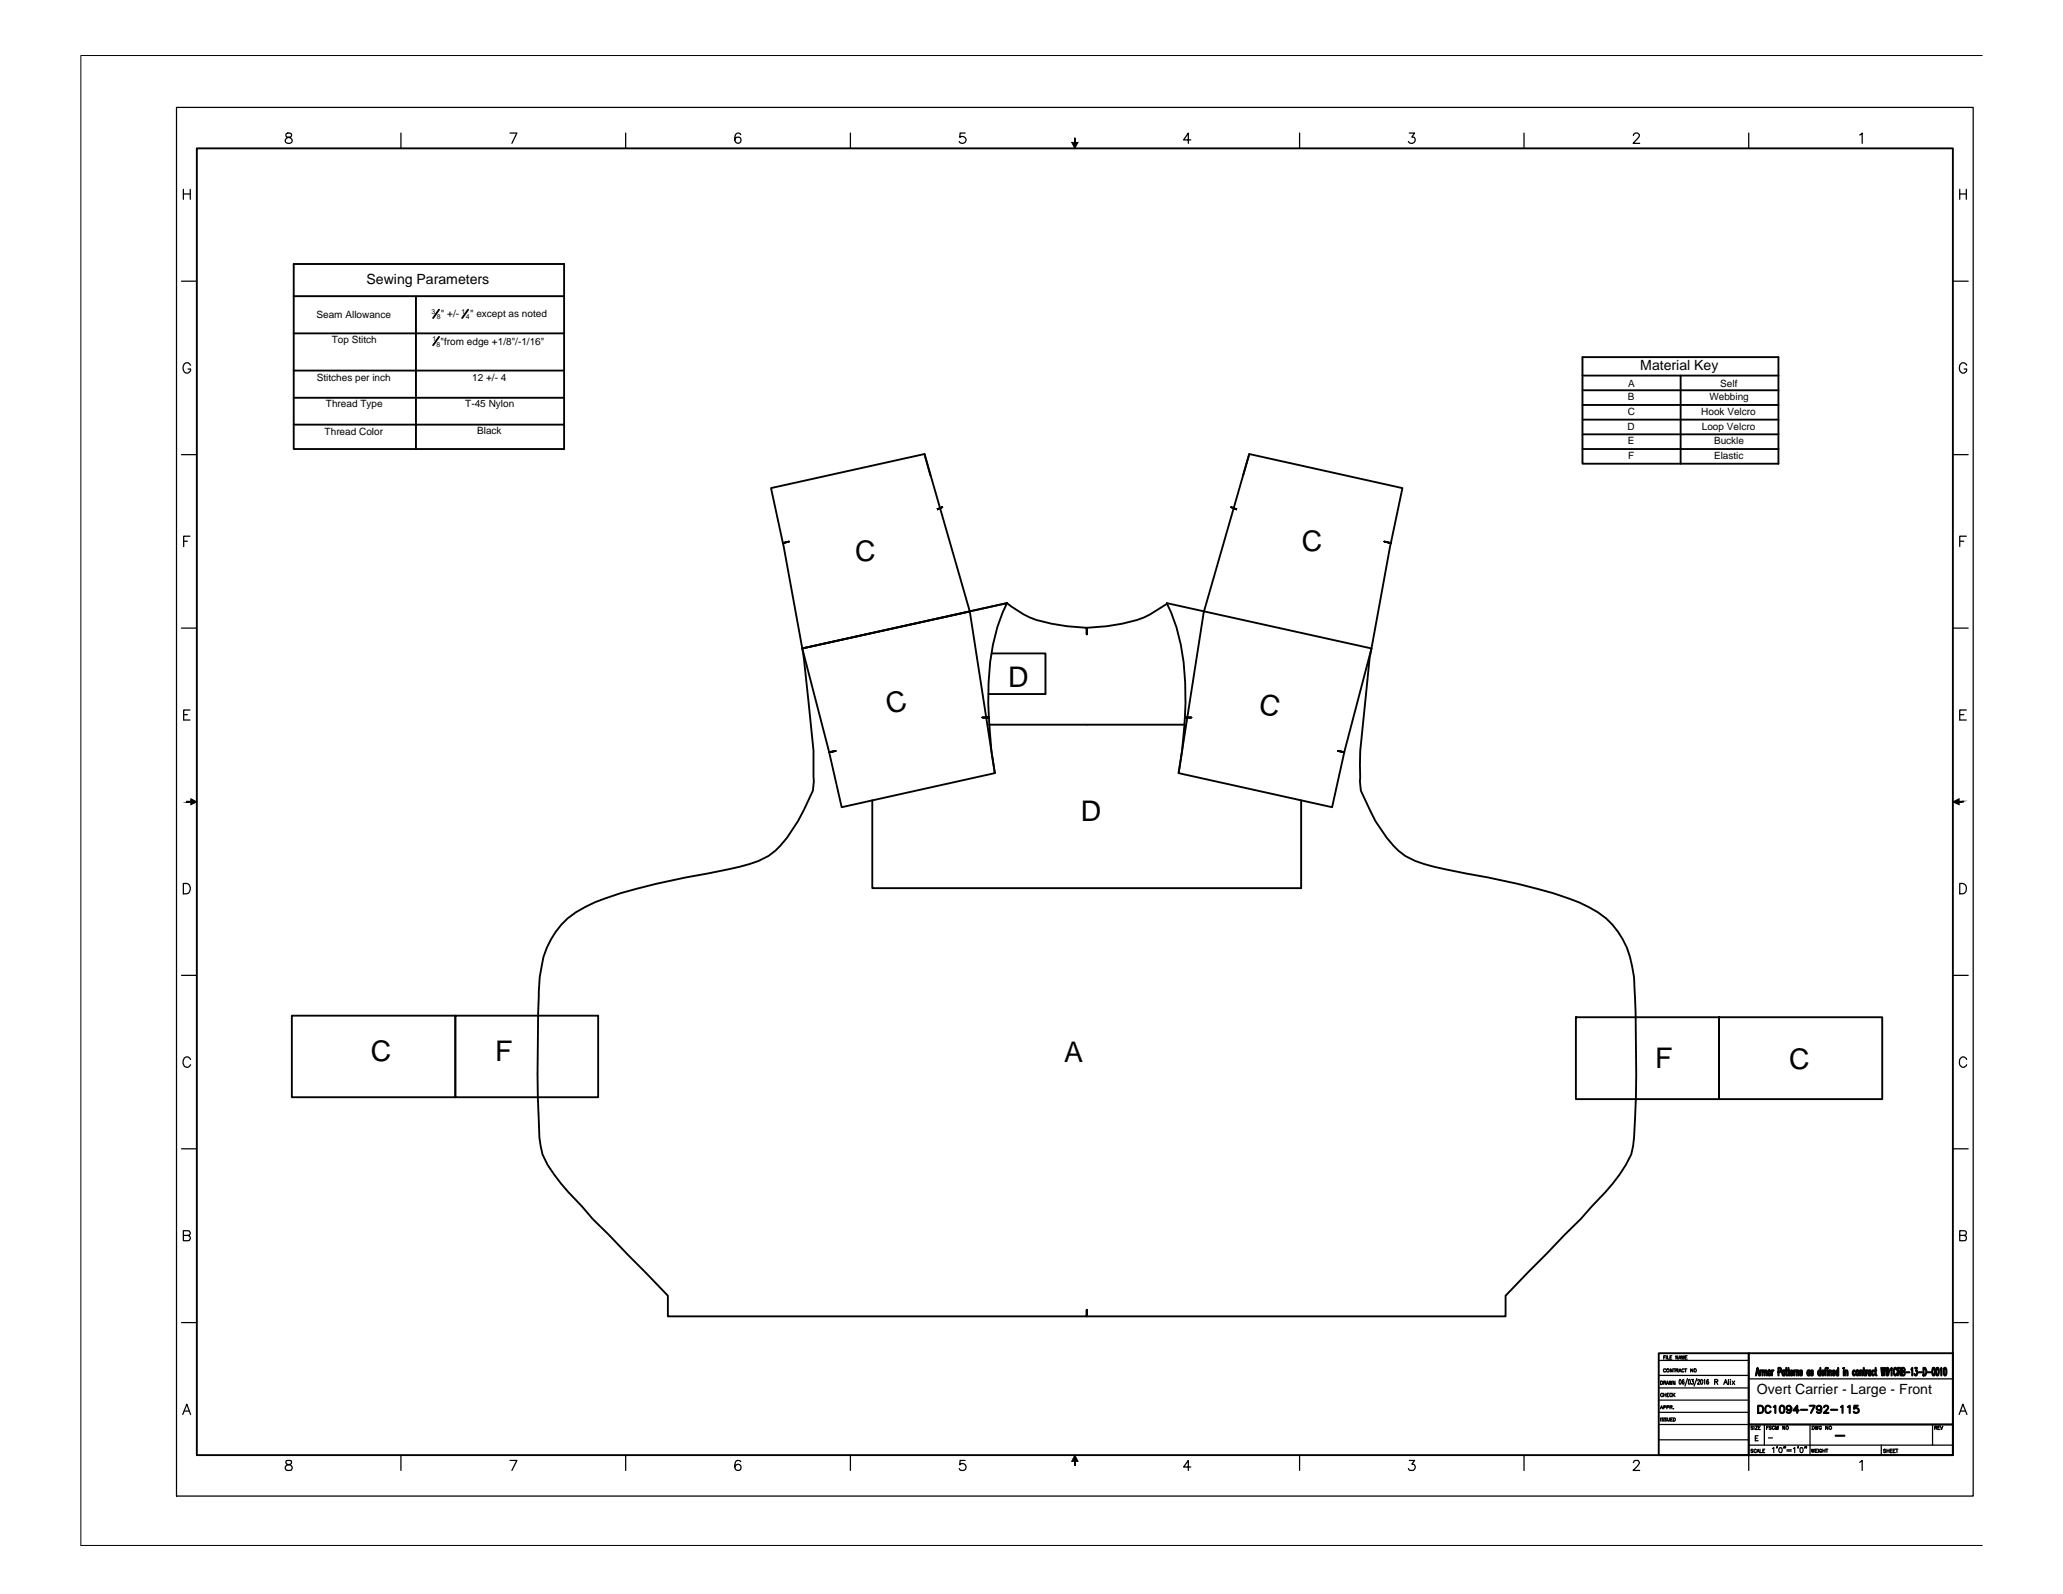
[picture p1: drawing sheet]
<svg xmlns="http://www.w3.org/2000/svg" width="279mm" height="216mm" viewBox="0 0 279 216" stroke-linecap="round" stroke-linejoin="round" font-family="sans-serif">
<!-- layer: T001L001 -->
<path d="M126 64.4l-.8-2.9-20.8 4.6 1.6 7.5 .9-.3-.9 .3 2.9 15.5 1.3 12.6v4.1l-.1 1.3a24.3 24.3 0 0 1-5.1 8.1 10.8 10.8 0 0 1-4.9 2.2l-1.5 .4a154.6 154.6 0 0 0-14.5 3.2 20.7 20.7 0 0 0-7.2 3.4 11.2 11.2 0 0 0-3.6 6.5 38.9 38.9 0 0 0-.4 6.3 199 199 0 0 0 .2 16.9 8 8 0 0 0 1.9 5l2 2.4 1.8 1.9 1.4 1.7 10.3 10.4v2.8h56.7v-.9v.9h56.7v-2.8l10.2-10.4 1.5-1.7a25 25 0 0 0 5.3-7l.3-1.2a151.6 151.6 0 0 0 .2-20.3 16.7 16.7 0 0 0-1.6-7.7 10.1 10.1 0 0 0-4.7-4.4 34.4 34.4 0 0 0-6.9-2.4 166.7 166.7 0 0 0-12.4-2.6 18 18 0 0 1-5.5-1.9 14.6 14.6 0 0 1-4.8-6.3l-1.2-2.5-.1-1.3a64.6 64.6 0 0 1 .7-10.7l.6-6 2.9-15.5-.9-.3 .9 .3 1.5-7.5-20.7-4.6-.9 2.9M127.6 68.7l-.8 .3 .8-.3M166.7 68.7l.9 .3-.9-.3M108.7 87.8l27.7-6.1a24.6 24.6 0 0 0-2.5 10.8v4.7h-.9h.9l.4 4.5 .4 3-20.7 4.6-1.7-7.4 .9-.2-.9 .2zM134 98.2h26.4M134.3 88.5h7.3v5.5h-7.7M136.4 81.7a12.3 12.3 0 0 0 6 2.8l2.1 .3 2.7 .2v.9v-.9a21.3 21.3 0 0 0 8.6-1.8l2.3-1.4M136.4 81.7l-27.7 6.1M158 81.7a24.6 24.6 0 0 1 2.5 10.8v4.7h.9h-.9l-.4 4.5-.5 3 20.8 4.6 1.7-7.4-.9-.2 .9 .2 3.6-14.1M118.1 108.4v11.9h58.1v-11.9" fill="none" stroke="#000" stroke-width=".25"/>
<!-- layer: 0 -->
<g fill="none" stroke="#000" stroke-width=".25">
<path d="M26.7 20.1h237.8v177h-237.8zM39.8 35.8h36.6v25h-36.6zM39.8 40.1h36.6M39.8 45.2h36.6M39.8 50.2h36.6M39.8 53.9h36.6M39.8 57.5h36.6M56.3 40.1v20.7M59.5 41.9l-.8 1.2M59.5 45.6l-.8 1.2M63.4 41.9l-.8 1.2M214.3 48.4h26.6v14.4h-26.6z"/>
<path d="M214.3 50.9h26.6M214.3 52.9h26.6M214.3 54.8h26.6M214.3 56.8h26.6M214.3 58.8h26.6M227.6 50.9v11.9M125.2 61.5l6.1 21.3-22.6 5M169.2 61.5l-6.1 21.3M214.3 60.8h26.6M131.3 82.8l3.4 21.9M158 81.7l27.7 6.1M163.1 82.7l-3.5 22"/>
<path d="M39.5 137.6h22.2v11h-22.2zM61.7 137.6h19.3v11h-19.3zM213.4 137.8h19.4v11.1h-19.4zM232.8 137.8h22.1v11.1h-22.1zM224.6 183.3h39.9v13.8h-39.9z"/>
</g>
<!-- layer: AM_BOR -->
<g fill="#000" stroke="#000" stroke-width=".14">
<path d="M145.1 19.3h.9l-.4 .8zM25.9 108.2l.8 .4-.8 .4zM264.5 108.6l.8-.4v.8zM145.6 197.1l.4 .8h-.9z"/>
<path d="M145.5 18.7l.1 .6v-.6zM145.5 18.7l.1 .6h-.1z"/>
<path d="M25.3 108.5v.2l.6-.2zM25.3 108.7l.6-.2v.2z"/>
<path d="M265.3 108.7h.6v-.2zM265.3 108.5h.6l-.6 .2z"/>
<path d="M145.5 197.9v.6h.1zM145.5 197.9h.1v.6z"/>
</g>
<g fill="none" stroke="#000" stroke-width=".17">
<path d="M23.9 14.5h243.3v188.1h-243.3zM38.8 18.1a.32 .32 0 0 0 .1 .5 .58 .58 0 0 1 .7 .6 .49 .49 0 0 1-.6 .2 .49 .49 0 0 1-.4-.4 .68 .68 0 0 1 .7-.4 .32 .32 0 0 0 .1-.5l-.2-.1zM54.3 18v2.1M69.1 18h.9l-.7 1.4M84.7 18v2.1M100.3 18.2l-.1-.1a.41 .41 0 0 0-.6 .2 .79 .79 0 0 0 .3 1.1 .44 .44 0 0 0 .5-.4 .44 .44 0 0 0-.4-.5 .44 .44 0 0 0-.5 .5M115.2 18v2.1M130.7 18h-.7v.6a.49 .49 0 0 1 .7 0 .49 .49 0 0 1-.1 .8 .49 .49 0 0 1-.7-.2M161.3 19h-1l.6-1v1.4M176 18v2.1M190.9 18h.7l-.4 .6a.44 .44 0 0 1 .5 .5 .44 .44 0 0 1-.6 .3l-.4-.2M206.4 18v2.1"/>
<path d="M221.2 18.4l.3-.4h.3l.1 .1a.39 .39 0 0 1-.1 .6l-.6 .7h.9M236.8 18v2.1M251.9 18.3l.3-.3v1.4M24.6 38.1h2.1M24.8 26.3h1M24.8 25.6v1.4M25.8 25.6v1.4M264.5 38.1h2.1M265.4 25.6v1.4M265.4 26.3h.9M266.3 25.6v1.4M25.8 49.5a.52 .52 0 0 0-.6-.4 .52 .52 0 0 0-.4 .6v.3a.51 .51 0 0 0 .5 .5 .51 .51 0 0 0 .5-.5h-.3"/>
<path d="M266.3 49.5a.5 .5 0 0 0-.5-.4 .5 .5 0 0 0-.4 .6 .55 .55 0 0 0 .2 .7 .55 .55 0 0 0 .7-.2v-.2h-.3M24.6 61.6h2.1M24.9 73.3h.5M25.7 72.6h-.8v1.4M264.5 61.6h2.1M265.4 73.3h.6M266.3 72.6h-.9v1.4M24.6 85.1h2.1M24.9 96.8h.5M25.7 96.2h-.8v1.3h.8M264.5 85.1h2.1M265.4 96.8h.6"/>
<path d="M266.3 96.2h-.9v1.3h.9M24.8 119.7h.5a.74 .74 0 0 1 .5 .7 .74 .74 0 0 1-.5 .7h-.5zM265.4 119.7a.72 .72 0 0 1 .9 .7 .72 .72 0 0 1-.9 .7zM24.6 132.1h2.1M264.5 132.1h2.1M24.6 155.6h2.1M25.8 143.5a.52 .52 0 0 0-.6-.3 .52 .52 0 0 0-.4 .5v.3a.52 .52 0 0 0 .4 .6 .52 .52 0 0 0 .6-.4M264.5 155.6h2.1M266.3 143.5a.5 .5 0 0 0-.5-.3 .5 .5 0 0 0-.4 .5 .64 .64 0 0 0 .6 .9l.3-.4M24.6 179.1h2.1M24.8 167.3h.6a.36 .36 0 0 0 .4-.4l-.2-.2h-.8v1.3h.6a.36 .36 0 0 0 .3-.2 .36 .36 0 0 0 0-.3l-.3-.2M264.5 179.1h2.1"/>
<path d="M265.4 167.3h.6a.32 .32 0 0 0 .3-.3 .32 .32 0 0 0-.3-.3h-.6v1.3h.6l.3-.1a.39 .39 0 0 0-.3-.6M24.8 191.6l.5-1.4 .5 1.4M25 191.1h.6M38.8 197.9a.32 .32 0 0 0 .1 .4 .58 .58 0 0 1 .7 .6l-.1 .1a.55 .55 0 0 1-.9-.1 .44 .44 0 0 1 .5-.5l.2-.1a.32 .32 0 0 0 .1-.4zM54.3 197.1v2.1M69.1 197.8h.9l-.7 1.4M84.7 197.1v2.1M100.3 198a.41 .41 0 0 0-.7 .1 .95 .95 0 0 0 .1 1 .43 .43 0 0 0 .6-.2 .43 .43 0 0 0-.3-.6 .43 .43 0 0 0-.5 .4M115.2 197.1v2.1M130.7 197.8h-.7v.6a.47 .47 0 0 1 .8 .2 .47 .47 0 0 1-.6 .6l-.2-.1-.1-.2M161.3 198.7h-1l.6-.9v1.4M176 197.1v2.1"/>
<path d="M190.9 197.8h.7l-.4 .5a.44 .44 0 0 1 .5 .5 .44 .44 0 0 1-.6 .4l-.2-.1-.2-.2M206.4 197.1v2.1M221.2 198.1l.1-.2h.6a.31 .31 0 0 1 0 .4l-.7 .9h.9M224.6 186.3h12.2M224.6 188h12.2M224.6 189.6h12.2M224.6 184.3h12.2M224.6 191.3h12.2M224.6 195h12.2M224.6 192.9h12.2M224.9 190.8l.1-.4 .2 .4M224.9 187.1h.2a.27 .27 0 0 1 0 .4h-.2z"/>
<path d="M224.9 192.1v.4M224.9 190.7h.3M225.2 188.8a.15 .15 0 0 0-.2-.1 .15 .15 0 0 0-.1 .2v.1a.15 .15 0 0 0 .1 .2 .15 .15 0 0 0 .2-.2M225.3 187.3h.3v-.2h-.3v.4M225.3 192.1h-.2v.1l.2 .1v.2l-.2-.1M225.3 190.6h.3v-.2h-.3v.4M225.3 183.8h.2M225.3 188.7v.5M225.3 188.9h.3M225.5 187.3l.1 .2M225.6 183.6h-.3v.5M225.6 185.5a.18 .18 0 0 0-.3 0 .18 .18 0 0 0 0 .2 .18 .18 0 0 0 .3 0"/>
<path d="M225.6 188.7v.5M225.7 183.6v.5M225.7 187.5l.1-.4 .2 .4M225.7 192.1h-.2v.1l.2 .1v.2l-.2-.1M225.7 190.6h.3v-.2h-.3v.4M225.7 187.4h.3M225.8 188.9h.1M225.8 183.6v.5h.3M225.8 192.1l.1 .4 .2-.1v-.3M226 188.7h-.2v.5h.2M226.1 187.1l.1 .4 .1-.4 .1 .4 .1-.4M226.2 190.6h.2l.1-.2h-.3v.4"/>
<path d="M226.2 183.8h.1M226.3 192.3h.1M226.3 190.6l.2 .2M226.4 183.6h-.2v.5h.2M226.4 188.8a.15 .15 0 0 0-.1-.1 .15 .15 0 0 0-.2 .2v.1a.15 .15 0 0 0 .2 .2 .15 .15 0 0 0 .1-.2M226.5 185.4v.4l-.3-.4v.4M226.5 192.1h-.2v.4h.2M226.6 188.7v.5M226.6 185.4h.3M226.6 192.1a.22 .22 0 0 1 .3 .2 .22 .22 0 0 1-.3 .2zM226.6 190.8h.1M226.7 188.9l.2 .3"/>
<path d="M226.7 185.4v.4M226.9 187.1v.4l-.3-.4v.4M226.9 188.7l-.3 .3M227 185.6h.2v-.2h-.2v.4M227.1 185.6l.2 .2M227.2 183.6v.5l-.2-.5v.5M227.4 184.1l.1-.5 .2 .5M227.4 185.8l.1-.4 .2 .4M227.4 183.9h.2M227.4 185.7h.2M227.5 186.9v-.1a.35 .35 0 0 1 .2 .4 .35 .35 0 0 1-.2 .3l-.1-.3zM227.8 184.1v-.5l.2 .5 .1-.5v.5"/>
<path d="M228.1 185.5a.18 .18 0 0 0-.3 0 .18 .18 0 0 0 0 .2 .18 .18 0 0 0 .3 0M228.1 186.9h-.1a.31 .31 0 0 0-.2 .3 .31 .31 0 0 0 .2 .3 .17 .17 0 0 0 .1-.2 .17 .17 0 0 0-.2-.2l-.1 .2M228.2 185.4h.3M228.2 183.8h.2M228.3 185.4v.4M228.5 183.6h-.3v.5h.3M228.5 186.7l-.3 1M228.7 186.9l.1-.1a.46 .46 0 0 1 0 .7l-.1-.1zM229.1 186.8h.2l-.1 .3a.2 .2 0 0 1 .1 .3 .2 .2 0 0 1-.2 .1v-.1M229.3 185.4v.4l-.3-.4v.4M229.4 185.5a.18 .18 0 0 1 .3 0 .18 .18 0 0 1 0 .2 .18 .18 0 0 1-.3 0zM229.8 186.7l-.4 1"/>
<path d="M229.9 187l.1-.2 .2 .2-.3 .5h.3M230.4 186.9v-.1a.38 .38 0 0 1 0 .7l-.1-.1zM230.8 187l.1-.2v.7M231.4 186.9a.31 .31 0 0 0-.3 .2 .31 .31 0 0 0 .2 .4 .17 .17 0 0 0 .1-.2 .17 .17 0 0 0-.2-.2l-.1 .2M232.2 187.1h.4v-.2l-.4-.1v.7M232.4 187.1l.2 .4M233.5 187.5l.2-.7 .3 .7M233.5 187.3h.3M234.1 186.8v.7M234.3 186.9h.1M234.3 187.1v.4M234.6 187.1l.3 .4"/>
<path d="M234.9 187.1l-.3 .4M236.8 197.1v2.1M236.8 195.7h27.7M236.8 186.8h27.7M237.4 193.2h-.2l-.1 .1 .3 .1v.1l-.1 .1-.2-.1M237.4 196.4l-.2-.1-.1 .2h.3v.2l-.1 .1-.2-.1M237.6 193.2v.4M237.7 193.2h.3l-.3 .4h.3M237.7 194.8h.3M237.9 196.4a.15 .15 0 0 0-.2-.1 .15 .15 0 0 0-.1 .2v.1a.15 .15 0 0 0 .1 .2 .15 .15 0 0 0 .2-.2M237.9 196.8l.2-.5 .2 .5M238 196.6h.2"/>
<path d="M238.1 194.5h-.4v.6h.4M238.2 193.4h.1M238.4 196.3v.5h.2M238.4 193.2h-.2v.4h.2M238.7 196.5h.2M239 192.9v2.8M239 196.3h-.3v.5h.3M239.3 193.4h.1M239.5 193.2h-.2v.4M239.5 194.8h.6M239.9 193.2h-.1h-.2v.1l.2 .1 .1 .1-.1 .1-.2-.1M240.1 196.2l.1-.1v.7"/>
<path d="M240.4 193.3a.17 .17 0 0 0-.2-.2 .17 .17 0 0 0-.2 .2v.1a.17 .17 0 0 0 .2 .2 .17 .17 0 0 0 .2-.1M240.5 193.6v-.4l.2 .4 .1-.4v.4M240.7 196v.2M240.9 196.2l.2-.1a.35 .35 0 0 1 .3 .3 .35 .35 0 0 1-.3 .4l-.2-.2zM241.7 196h-.1h.1l-.1 .2M241.7 193.2v.4l-.2-.4v.4M241.8 196v.2M241.9 193.3a.17 .17 0 0 1 .2-.2 .17 .17 0 0 1 .1 .2v.1a.17 .17 0 0 1-.2 .2 .17 .17 0 0 1-.1-.2zM242 196.4h.6M242 196.5h.6M242.9 196.2l.2-.1v.7M243.5 196v.2"/>
<path d="M243.9 196.1h.1a.35 .35 0 0 1 .2 .3 .35 .35 0 0 1-.2 .4l-.2-.2v-.4zM244.5 196h-.1h.1l-.1 .2M244.7 196l-.1 .2M245.1 192.9v4.2M245.3 196.3l.1 .4 .1-.4 .1 .4 .1-.4M245.4 193.2h.2a.27 .27 0 0 1 0 .4h-.2zM245.9 193.2v.4l.2-.4 .1 .4v-.4M245.9 196.5h.1M246.2 196.3h-.3v.4h.3M246.3 196.3v.4M246.7 193.3a.15 .15 0 0 0-.2-.1 .15 .15 0 0 0-.1 .1v.1a.15 .15 0 0 0 .1 .2 .15 .15 0 0 0 .2-.2h-.1M246.7 196.4a.17 .17 0 0 0-.1-.1 .17 .17 0 0 0-.2 .2v.1a.17 .17 0 0 0 .2 .1 .17 .17 0 0 0 .1-.1h-.1"/>
<path d="M246.9 196.5h.3M246.9 196.3v.4M247.2 196.3v.4M247.3 196.3h.3M247.4 196.3v.4M247.6 193.2v.4l-.3-.4v.4M247.7 193.3a.17 .17 0 0 1 .2-.2 .17 .17 0 0 1 .2 .2v.1a.17 .17 0 0 1-.2 .2 .17 .17 0 0 1-.2-.2zM251.9 198.1l.3-.3v1.4M254.8 195.7v1.4M255.4 196.4l-.1-.1h-.2v.1l.2 .1 .1 .2-.1 .1-.2-.1M255.6 196.3v.5M255.6 196.5h.2"/>
<path d="M255.8 196.3v.5M256 196.5h.2M256.3 196.3h-.3v.5h.3M256.4 196.5h.2M256.7 196.3h-.3v.5h.3M256.7 196.3h.3M256.9 196.3v.5M261.7 192.9v2.8M262 193.4h.3v-.2h-.3v.4M262.2 193.4l.1 .2M262.5 193.4h.1M262.7 193.2h-.2v.4h.2"/>
<path d="M262.8 193.2l.2 .4 .1-.4M265.3 191.6l.5-1.4 .6 1.4M265.5 191.1h.7"/>
<circle cx="225.9" cy="185.6" r=".21"/>
</g>
<g fill="none" stroke="#000" stroke-width=".3">
<path d="M236.8 183.3v13.8M236.8 192.9h27.7M237.8 186.3l.2-1 .2 1M237.9 186h.3M238.1 190.4h.3a.51 .51 0 0 1 .4 .5 .51 .51 0 0 1-.4 .5h-.3zM238.4 185.6v.7M238.6 185.6l-.2 .1v.2M238.7 185.8l.1-.2 .2 .1v.6M238.7 185.6v.7M239 185.8l.1-.2 .2 .1v.6M239.6 185.7v-.1a.37 .37 0 0 1 .2 .4 .37 .37 0 0 1-.2 .3l-.1-.2zM239.8 190.6a.41 .41 0 0 0-.6-.2 .41 .41 0 0 0-.1 .6 .37 .37 0 0 0 .3 .4 .37 .37 0 0 0 .4-.2"/>
<path d="M240 185.6v.7M240.2 185.6l-.1 .1-.1 .2M240.2 190.6l.2-.2v1M240.9 185.8h.2l.1-.1v-.3l-.1-.1h-.2v1M241.2 190.4a.32 .32 0 0 1 .4 .2v.6a.3 .3 0 0 1-.3 .2 .3 .3 0 0 1-.2-.2l-.1-.4zM241.7 185.8l-.1-.2a.37 .37 0 0 0-.2 .4 .37 .37 0 0 0 .2 .3l.1-.2M241.7 185.6v.7M241.8 185.6h.2M241.9 185.3v1h.1M242.1 185.6h.2M242.2 185.3v.8l.1 .2M242.5 185.9h.3l-.1-.3a.37 .37 0 0 0-.2 .4 .37 .37 0 0 0 .2 .3l.1-.2"/>
<path d="M242.6 190.7l-.1 .2a.3 .3 0 0 1-.4 0 .3 .3 0 0 1 0-.4 .3 .3 0 0 1 .4 0 .48 .48 0 0 1 .1 .6 .48 .48 0 0 1-.6 .2v-.1M243 185.6v.7M243.2 185.6l-.1 .1-.1 .2M243.3 185.8l.1-.2 .2 .1v.6M243.3 185.6v.7M243.6 191h-.7l.5-.6v1M243.9 191h.9M244 185.8v-.1h-.2v.2l.2 .1v.3h-.2v-.2M245.1 185.8l-.1-.2a.37 .37 0 0 0-.2 .4 .37 .37 0 0 0 .2 .3l.1-.2M245.1 185.6v.7M245.1 190.4h.7l-.5 1M245.5 185.8v-.1h-.2v.2l.2 .1v.3h-.2v-.2"/>
<path d="M246.5 185.8v-.1a.32 .32 0 0 0-.3 .2 .32 .32 0 0 0 .1 .4h.2v-.2M246.5 185.3v1M246.7 190.7a.3 .3 0 0 1-.3 .3 .3 .3 0 0 1-.3-.3 .3 .3 0 0 1 .2-.3 .5 .5 0 0 1 .4 .5 .5 .5 0 0 1-.4 .5l-.2-.2M246.7 185.9h.3l-.1-.3a.37 .37 0 0 0-.2 .4 .37 .37 0 0 0 .2 .3l.1-.2M247 190.6l.2-.2h.2l.2 .2-.1 .3-.5 .5h.6M247.2 185.6h.1M247.4 185.3h-.1l-.1 .2v.8M247.5 185.3v.1zM247.5 185.7v.6M247.7 185.8l.1-.2 .2 .1v.6M247.7 185.6v.7M248 191h.8"/>
<path d="M248.2 185.9h.3l-.1-.3a.37 .37 0 0 0-.2 .4 .37 .37 0 0 0 .2 .3l.1-.2M248.6 194.5h1.2M248.9 185.8v-.2a.37 .37 0 0 0-.3 .4 .37 .37 0 0 0 .3 .3v-.2M248.9 185.3v1M249.3 190.6l.2-.2v1M249.7 185.3v.1zM249.7 185.7v.6M249.9 185.8l.1-.2 .2 .1v.6M249.9 185.6v.7M250.3 190.6l.2-.2v1M251.2 185.8v-.1a.32 .32 0 0 0-.3 .2 .32 .32 0 0 0 .1 .4h.1l.1-.2M251.5 185.7v-.1a.37 .37 0 0 1 .2 .4 .37 .37 0 0 1-.2 .3l-.1-.2z"/>
<path d="M251.6 190.4h-.5v.4a.36 .36 0 0 1 .5 0 .36 .36 0 0 1 0 .5 .36 .36 0 0 1-.5-.1M251.9 185.8l.1-.2 .2 .1v.6M251.9 185.6v.7M252.3 185.6h.2M252.4 185.3v.8l.1 .2M252.7 185.6v.7M252.9 185.6l-.1 .1-.1 .2M253.3 185.8l-.1-.2a.37 .37 0 0 0-.2 .4 .37 .37 0 0 0 .2 .3l.1-.2M253.3 185.6v.7M253.8 185.8v-.1a.32 .32 0 0 0-.3 .2 .32 .32 0 0 0 .1 .4h.1l.1-.2M253.9 185.6h.2M254 185.3v.8l.2 .2"/>
<path d="M254.8 185.3l.1 1 .1-1 .2 1 .1-1M255.8 185.6l-.2 .3a.34 .34 0 0 1-.2-.3 .34 .34 0 0 1 .2-.3l.2 .1-.1 .9h-.2v-.2M256.1 185.5l.1-.2v1M256.9 185.5l-.2-.2a.58 .58 0 0 0-.2 .8l.1 .2h.1l.2-.3M257 185.8l.4-.1v-.4h-.4v1M257.2 185.8l.2 .5M257.6 185.8h.2l.1-.1 .1-.2-.2-.2h-.2v1l.3-.1 .1-.2-.2-.2M258.1 185.9h.5M258.9 185.5l.1-.2v1M259.4 185.3h.2l-.1 .4a.35 .35 0 0 1 .2 .3 .35 .35 0 0 1-.3 .3l-.1-.2M259.8 185.9h.5M260.5 185.3h.2a.69 .69 0 0 1 0 1h-.2z"/>
<path d="M261.1 185.9h.4M261.8 185.3h.2l.1 .4-.1 .6h-.1h-.1l-.1-.4zM262.3 185.3h.2l.1 .4-.1 .6h-.1h-.1l-.1-.4zM262.8 185.5l.1-.2v1M263.3 185.3h.2l.1 .2v.6l-.1 .2-.2-.2z"/>
</g>
<!-- layer: 0 -->
<path d="M268.5 7.5h-257.5v201.8h257.5" fill="none" stroke="#000" stroke-width=".14"/>
<g font-size="3.9">
<text x="115.8" y="75.9">C</text>
<text x="176.3" y="74.7">C</text>
<text x="136.6" y="93">D</text>
<text x="120.3" y="96.8" transform="rotate(-13 120.3 96.8)">C</text>
<text x="170.3" y="96.5" transform="rotate(12 170.3 96.5)">C</text>
<text x="146.4" y="111.2">D</text>
<text x="50.2" y="143.7">C</text>
<text x="67.1" y="143.7">F</text>
<text x="144.1" y="143.9">A</text>
<text x="224.2" y="144.7">F</text>
<text x="242.3" y="144.8">C</text>
</g>
<g font-size="1.9">
<text x="49.6" y="38.4">Sewing Parameters</text>
<text x="222.2" y="50.1">Material Key</text>
<text x="237.9" y="188.8">Overt Carrier - Large - Front</text>
</g>
<g font-size="1.4">
<text x="42.9" y="43.1">Seam Allowance</text>
<text x="44.9" y="46.5">Top Stitch</text>
<text x="59.7" y="46.7">&quot;from edge +1/8&quot;/-1/16&quot;</text>
<text x="59.7" y="43">&quot; +/-</text>
<text x="63.7" y="43">&quot; except as noted</text>
<text x="42.9" y="51.5">Stitches per inch</text>
<text x="64" y="51.5">12 +/- 4</text>
<text x="220.5" y="52.4">A</text>
<text x="233" y="52.4">Self</text>
<text x="44" y="58.9">Thread Color</text>
<text x="44.1" y="55.2">Thread Type</text>
<text x="63" y="55.2">T-45 Nylon</text>
<text x="64.6" y="58.8">Black</text>
<text x="220.4" y="58.2">D</text>
<text x="220.5" y="54.2">B</text>
<text x="220.5" y="56.2">C</text>
<text x="230.4" y="56.2">Hook Velcro</text>
<text x="230.5" y="58.2">Loop Velcro</text>
<text x="231.5" y="54.2">Webbing</text>
<text x="220.5" y="60.2">E</text>
<text x="220.5" y="62.2">F</text>
<text x="232.1" y="60.2">Buckle</text>
<text x="232.1" y="62.2">Elastic</text>
</g>
<g font-size=".9">
<text x="58.4" y="42.5">3</text>
<text x="58.6" y="46.2">1</text>
<text x="59.1" y="46.9">8</text>
<text x="59.2" y="43.2">8</text>
<text x="62.5" y="42.5">1</text>
<text x="63.1" y="43.2">4</text>
</g>
</svg>
